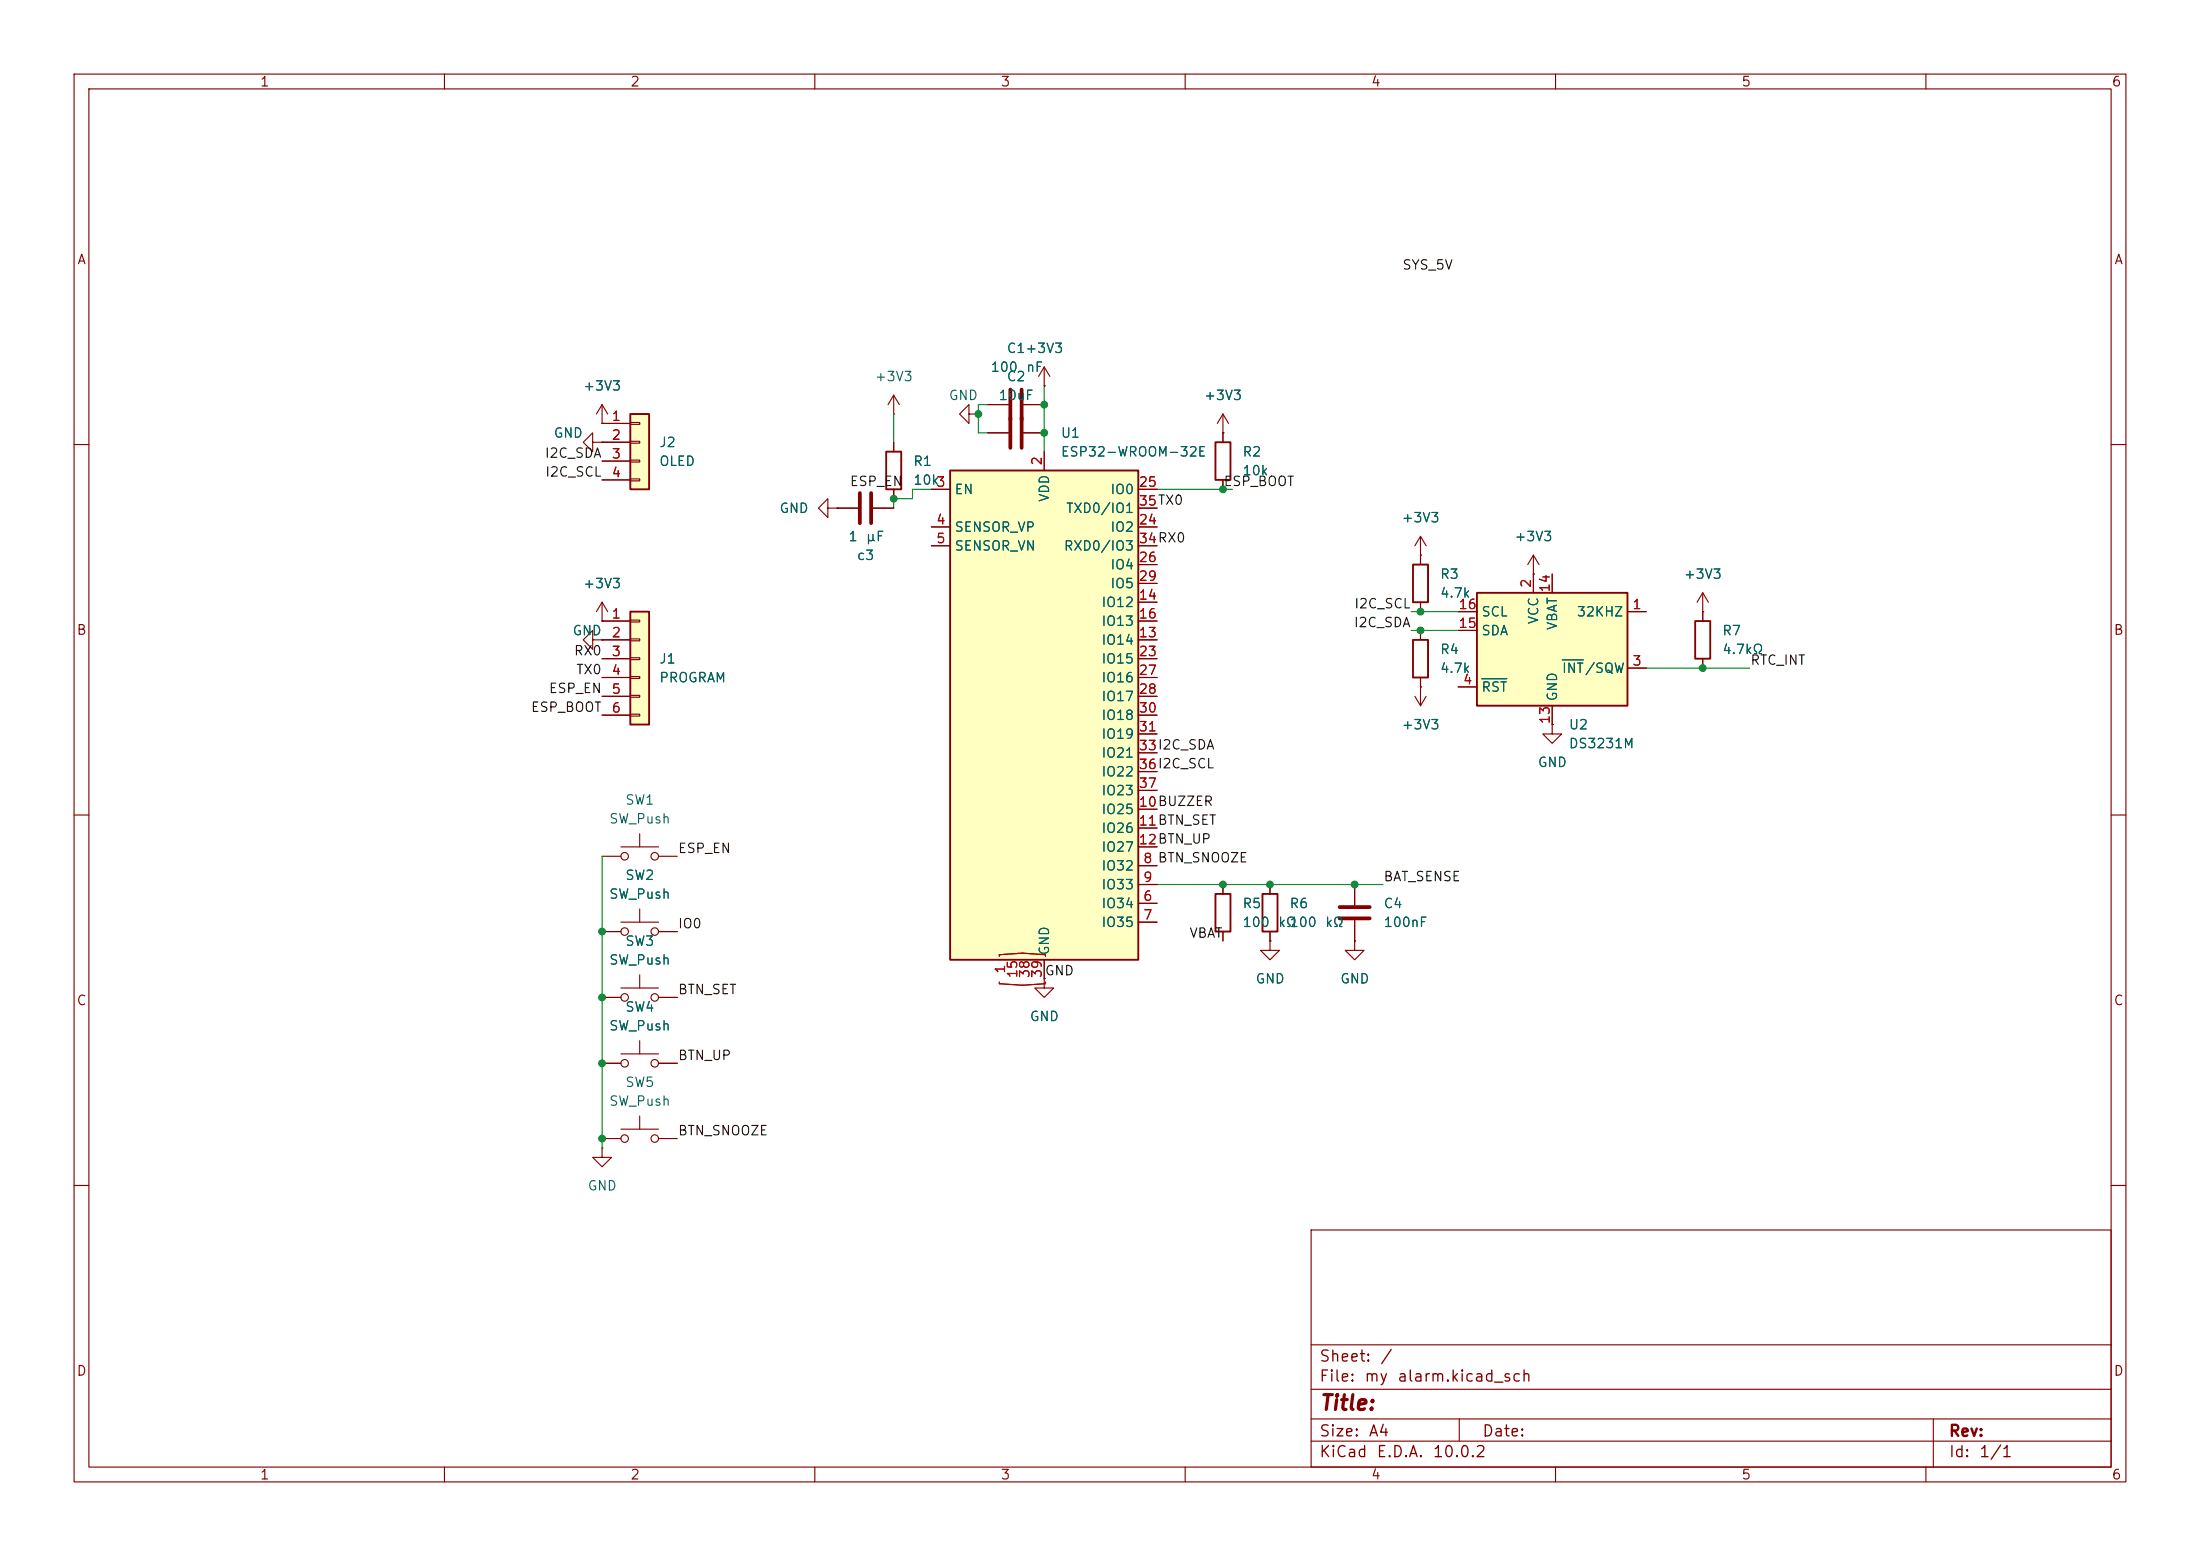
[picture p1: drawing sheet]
<svg xmlns="http://www.w3.org/2000/svg" width="297mm" height="210mm" viewBox="0 0 297 210" stroke-linecap="round" stroke-linejoin="round" font-family="sans-serif">
<g fill="none" stroke="#840000" stroke-width=".15">
<path d="M10 10h277v190h-277zM12 12h273v186h-273zM60 10v2M110 10v2M160 10v2M210 10v2M260 10v2M120.6 55.9h.1M120.6 53.3l-.7 1.3M120.6 53.3l.8 1.3M120.6 53.3v2.6M130.8 55.9v-1.3l-1.3 1.3 1.3 1.3v-1.3h1.3"/>
<path d="M132.1 55.9h.1M10 60h2M191.8 74.9v1.3M207 77.5h.1M207 74.9l-.8 1.3M207 74.9l.8 1.3M207 74.9v2.6M285 60h2M191.8 81.3v1.3M229.9 82.6h.1M229.9 80v3.8M229.9 88.9v1.3"/>
<path d="M229.9 80l-.8 1.3M229.9 80l.7 1.3M10 110h2M285 110h2M10 160h2M177 166h108v32h-108zM285 160h2M60 198v2M110 198v2M160 198v2M177 194.5h108M177 191.5h108"/>
<path d="M177 187.5h108M177 181.5h108M197 191.5v3M210 198v2M260 198v2M261 191.5v6.5"/>
</g>
<path d="M190.8 76.2h2v5.1h-2zM228.9 83.8h2v5.1h-2z" fill="none" stroke="#840000" stroke-width=".25"/>
<path d="M128.3 63.5h25.4v66h-25.4z" fill="#ffffc2"/>
<path d="M164.1 59.7h2v5.1h-2zM119.6 61h2.1v5h-2.1zM128.3 63.5h25.4v66h-25.4zM164.1 120.7h2v5h-2z" fill="none" stroke="#840000" stroke-width=".25"/>
<g fill="none" stroke="#840000" stroke-width=".15">
<path d="M120.6 59.7v1.3M133.3 58.4h2.8M138.2 58.4h2.8M165.1 58.4h.1M165.1 55.9v3.8M165.1 55.9l-.8 1.3M165.1 55.9l.8 1.3M111.8 68.6v-1.3l-1.3 1.3 1.3 1.3v-1.3h1.2M113 68.6h.1M113 68.6h2.8M117.9 68.6h2.7M120.6 66v1.3"/>
<path d="M125.7 66h2.6M125.7 71.1h2.6M125.7 73.7h2.6M141 61v2.5M153.7 66h2.5M153.7 71.1h2.5M153.7 73.7h2.5M153.7 76.2h2.5M153.7 78.7h2.5M153.7 68.6h2.5M165.1 64.8v1.2M191.8 74.9h.1"/>
<path d="M191.8 72.4v2.5M191.8 72.4l-.8 1.3M191.8 72.4l.7 1.3M81.3 83.8h.1M81.3 81.3l-.8 1.3M81.3 81.3l.7 1.3M81.3 81.3v2.5M153.7 86.4h2.5M153.7 81.3h2.5M153.7 83.8h2.5M153.7 88.9h2.5M153.7 91.4h2.5"/>
<path d="M153.7 94h2.5M153.7 96.5h2.5M153.7 99.1h2.5M191 94l.8 1.3M191.8 92.7h.1M191.8 92.7v2.6M192.5 94l-.7 1.3M81.3 115.6h2.5M83.8 114.3h5.1M86.4 112.5v1.8M88.9 115.6h2.5M153.7 116.8h2.5"/>
<path d="M153.7 119.4h2.5M153.7 109.2h2.5M153.7 111.8h2.5M153.7 114.3h2.5M153.7 101.6h2.5M153.7 104.1h2.5M153.7 106.7h2.5M165.1 119.4v1.3M141 129.5v2.6M153.7 121.9h2.5M153.7 124.5h2.5M165.1 125.7v1.3"/>
<circle cx="84.3" cy="115.6" r=".51"/>
<circle cx="88.4" cy="115.6" r=".51"/>
</g>
<path d="M134.9 129.1v-.2l3.1-.3 3.1 .3v.2M134.9 132.6v.2l3.1 .2 3.1-.2v-.2" fill="none" stroke="#a90000" stroke-width=".15"/>
<path d="M136.4 56.4v4.1M137.9 56.4v4.1M116.1 66.5v4.1M117.6 66.5v4.1" fill="none" stroke="#840000" stroke-width=".51"/>
<path d="M85.1 55.9h2.5v10.1h-2.5z" fill="#ffffc2"/>
<path d="M85.1 55.9h2.5v10.1h-2.5zM170.4 120.7h2.1v5h-2.1z" fill="none" stroke="#840000" stroke-width=".25"/>
<g fill="none" stroke="#840000" stroke-width=".15">
<path d="M80 59.7v-1.3l-1.3 1.3 1.3 1.3v-1.3h1.3M81.3 57.2h.1M81.3 59.7h.1M81.3 57.2h3.8M81.3 59.7h3.8M81.3 54.6l-.8 1.3M81.3 54.6l.7 1.3M81.3 54.6v2.6M85.1 57h1.3v.3h-1.3zM85.1 59.6h1.3v.2h-1.3zM133.3 54.6h2.8M138.2 54.6h2.8"/>
<path d="M141 52.1h.1M141 49.5l-.8 1.3M141 49.5l.7 1.3M141 49.5v2.6M81.3 62.2h3.8M81.3 64.8h3.8M85.1 62.1h1.3v.3h-1.3zM85.1 64.6h1.3v.3h-1.3zM80 86.4v-1.3l-1.3 1.3 1.3 1.2v-1.2h1.3M81.3 86.4h.1M171.4 119.4v1.3M182.9 119.4v2.8"/>
<path d="M81.3 125.7h2.5M83.8 124.5h5.1M86.4 122.7v1.8M88.9 125.7h2.5M141 132.1v1.3h1.2l-1.2 1.2-1.3-1.2h1.3M141 132.1h.1M171.4 125.7v1.3M182.9 127v1.3h1.2l-1.2 1.2-1.3-1.2h1.3M182.9 127h.1M182.9 124.2v2.8M81.3 154.9v1.3h1.2l-1.2 1.3-1.3-1.3h1.3M81.3 154.9h.1"/>
<path d="M81.3 153.7h2.5M81.3 143.5h2.5M83.8 152.4h5.1M83.8 142.2h5.1M86.4 140.5v1.7M86.4 150.6v1.8M88.9 153.7h2.5M88.9 143.5h2.5"/>
<circle cx="84.3" cy="125.7" r=".51"/>
<circle cx="88.4" cy="125.7" r=".51"/>
<circle cx="84.3" cy="153.7" r=".51"/>
<circle cx="84.3" cy="143.5" r=".51"/>
<circle cx="88.4" cy="153.7" r=".51"/>
<circle cx="88.4" cy="143.5" r=".51"/>
</g>
<path d="M136.4 52.6v4M137.9 52.6v4M180.8 122.4h4.1M180.8 124h4.1" fill="none" stroke="#840000" stroke-width=".51"/>
<path d="M85.1 82.6h2.5v15.2h-2.5z" fill="#ffffc2"/>
<path d="M85.1 82.6h2.5v15.2h-2.5zM190.8 86.4h2v5h-2z" fill="none" stroke="#840000" stroke-width=".25"/>
<g fill="none" stroke="#840000" stroke-width=".15">
<path d="M81.3 83.8h3.8M81.3 86.4h3.8M81.3 88.9h3.8M81.3 91.4h3.8M81.3 94h3.8M81.3 96.5h3.8M85.1 83.7h1.3v.2h-1.3zM85.1 86.2h1.3v.3h-1.3zM85.1 88.8h1.3v.2h-1.3zM85.1 91.3h1.3v.3h-1.3zM85.1 93.9h1.3v.2h-1.3zM85.1 96.4h1.3v.2h-1.3z"/>
<path d="M191.8 85.1v1.3M191.8 91.4v1.3M81.3 134.6h2.5M83.8 133.4h5.1M86.4 131.6v1.8M88.9 134.6h2.5M171.4 127v1.3h1.3l-1.3 1.2-1.2-1.2h1.2M171.4 127h.1"/>
<circle cx="84.3" cy="134.6" r=".51"/>
<circle cx="88.4" cy="134.6" r=".51"/>
</g>
<path d="M199.4 80h20.3v15.3h-20.3z" fill="#ffffc2"/>
<path d="M199.4 80h20.3v15.3h-20.3z" fill="none" stroke="#840000" stroke-width=".25"/>
<g fill="none" stroke="#840000" stroke-width=".15">
<path d="M81.3 57.2h.1M81.3 59.7h.1M81.3 57.2h3.8M81.3 59.7h3.8M120.6 59.7v1.3M133.3 54.6h2.8M133.3 58.4h2.8M138.2 54.6h2.8M138.2 58.4h2.8M141 52.1h.1M165.1 58.4h.1M165.1 58.4v1.3"/>
<path d="M81.3 62.2h3.8M81.3 64.8h3.8M113 68.6h.1M113 68.6h2.8M117.9 68.6h2.7M120.6 66v1.3M125.7 66h2.6M125.7 71.1h2.6M125.7 73.7h2.6M141 61v2.5M153.7 68.6h2.5M153.7 66h2.5"/>
<path d="M153.7 71.1h2.5M153.7 73.7h2.5M153.7 76.2h2.5M153.7 78.7h2.5M165.1 64.8v1.2M191.8 74.9h.1M191.8 74.9v1.3M207 77.5h.1M207 77.5v2.5M209.5 77.5v2.5M81.3 83.8h.1M81.3 86.4h.1"/>
<path d="M81.3 83.8h3.8M81.3 86.4h3.8M81.3 88.9h3.8M81.3 91.4h3.8M81.3 94h3.8M81.3 96.5h3.8M153.7 83.8h2.5M153.7 86.4h2.5M153.7 88.9h2.5M153.7 91.4h2.5M153.7 94h2.5M153.7 96.5h2.5"/>
<path d="M153.7 81.3h2.5M153.7 99.1h2.5M191.8 92.7h.1M191.8 81.3v1.3M191.8 85.1v1.3M191.8 91.4v1.3M196.8 82.6h2.6M196.8 92.7h2.6M196.8 85.1h2.6M209.5 97.8v1.3h1.3l-1.3 1.2-1.2-1.2h1.2M209.5 97.8h.1M209.5 95.3v2.5"/>
<path d="M219.7 82.6h2.5M219.7 90.2h2.5M229.9 82.6h.1M229.9 82.6v1.2M229.9 88.9v1.3M153.7 116.8h2.5M153.7 119.4h2.5M153.7 109.2h2.5M153.7 111.8h2.5M153.7 114.3h2.5M153.7 101.6h2.5M153.7 104.1h2.5"/>
<path d="M153.7 106.7h2.5M165.1 119.4v1.3M171.4 119.4v1.3M182.9 119.4v2.8M81.3 125.7h2.5M81.3 134.6h2.5M88.9 125.7h2.5M88.9 134.6h2.5M141 132.1h.1M141 129.5v2.6M153.7 121.9h2.5M153.7 124.5h2.5"/>
<path d="M165.1 125.7v1.3M171.4 127h.1M171.4 125.7v1.3M182.9 127h.1M182.9 124.2v2.8M81.3 143.5h2.5M88.9 143.5h2.5"/>
</g>
<path d="M200 91.6h3.4M210.9 89.1h2.9" fill="none" stroke="#006464" stroke-width=".15"/>
<path d="M120.6 55.9v3.8M133.3 54.6h-1.2v3.8h1.2M141 52.1v8.9M120.6 66v2.6M125.7 66h-2.5v1.3h-2.6M156.2 66h10.2M190.5 85.1h6.3M190.5 82.6h6.3M222.2 90.2h14M81.3 115.6v39.3M156.2 119.4h30.5" fill="none" stroke="#009600" stroke-width=".15"/>
<path d="M134.9 129.1v-.2l3.1-.3 3.1 .3v.2M134.9 132.6v.2l3.1 .2 3.1-.2v-.2" fill="none" stroke="#a90000" stroke-width=".15"/>
<g fill="#009600" stroke="#009600" stroke-width=".14">
<circle cx="132.1" cy="55.9" r=".46"/>
<circle cx="120.6" cy="67.3" r=".46"/>
<circle cx="81.3" cy="153.7" r=".46"/>
<circle cx="81.3" cy="125.7" r=".46"/>
<circle cx="81.3" cy="134.6" r=".46"/>
<circle cx="81.3" cy="143.5" r=".46"/>
<circle cx="165.1" cy="66" r=".46"/>
<circle cx="141" cy="58.4" r=".46"/>
<circle cx="165.1" cy="119.4" r=".46"/>
<circle cx="141" cy="54.6" r=".46"/>
<circle cx="191.8" cy="85.1" r=".46"/>
<circle cx="191.8" cy="82.6" r=".46"/>
<circle cx="229.9" cy="90.2" r=".46"/>
<circle cx="171.4" cy="119.4" r=".46"/>
<circle cx="182.9" cy="119.4" r=".46"/>
</g>
<text font-size="2" fill="#840000" x="178" y="190.8">Title:</text>
<g font-size="1.5" fill="#840000">
<text x="178" y="184.2">Sheet:</text>
<text x="186.2" y="184.2">/</text>
<text x="178" y="186.9">File:</text>
<text x="184.1" y="186.9">my</text>
<text x="188.5" y="186.9">alarm.kicad_sch</text>
<text x="178" y="197.1">KiCad</text>
<text x="178" y="194.3">Size:</text>
<text x="184.7" y="194.3">A4</text>
<text x="185.7" y="197.1">E.D.A.</text>
<text x="193.3" y="197.1">10.0.2</text>
<text x="200" y="194.3">Date:</text>
<text x="263" y="194.3">Rev:</text>
<text x="263" y="197.1">Id:</text>
<text x="267.1" y="197.1">1/1</text>
</g>
<g font-size="1.3" fill="#840000">
<text x="35" y="12">1</text>
<text x="85" y="12">2</text>
<text x="135" y="12">3</text>
<text x="185" y="12">4</text>
<text x="235" y="12">5</text>
<text x="285" y="12">6</text>
<text x="10.3" y="36">A</text>
<text x="285.3" y="36">A</text>
<text x="10.3" y="86">B</text>
<text x="285.3" y="86">B</text>
<text x="10.3" y="136">C</text>
<text x="285.3" y="136">C</text>
<text x="10.3" y="186">D</text>
<text x="285.3" y="186">D</text>
<text x="35" y="200">1</text>
<text x="85" y="200">2</text>
<text x="135" y="200">3</text>
<text x="185" y="200">4</text>
<text x="235" y="200">5</text>
<text x="285" y="200">6</text>
</g>
<g font-size="1.3" fill="#0f0f0f">
<text x="189.2" y="36.7">SYS_5V</text>
<text x="73.5" y="62.1">I2C_SDA</text>
<text x="73.5" y="64.6">I2C_SCL</text>
<text x="114.6" y="65.9">ESP_EN</text>
<text x="165.1" y="65.9">ESP_BOOT</text>
<text x="182.7" y="82.4">I2C_SCL</text>
<text x="77.4" y="88.8">RX0</text>
<text x="182.7" y="85">I2C_SDA</text>
<text x="74" y="93.9">ESP_EN</text>
<text x="77.7" y="91.3">TX0</text>
<text x="236.2" y="90">RTC_INT</text>
<text x="71.6" y="96.4">ESP_BOOT</text>
<text x="91.4" y="115.4">ESP_EN</text>
<text x="186.7" y="119.3">BAT_SENSE</text>
<text x="91.4" y="125.6">IO0</text>
<text x="141" y="132">GND</text>
<text x="160.5" y="126.9">VBAT</text>
<text x="91.4" y="134.5">BTN_SET</text>
<text x="91.4" y="143.4">BTN_UP</text>
<text x="91.4" y="153.5">BTN_SNOOZE</text>
</g>
<g font-size="1.3" fill="#006464">
<text x="135.8" y="48">C1+3V3</text>
<text x="78.6" y="53">+3V3</text>
<text x="118" y="51.8">+3V3</text>
<text x="133.6" y="50.5">100</text>
<text x="135.8" y="51.8">C2</text>
<text x="138.4" y="50.5">nF</text>
<text x="74.7" y="59.4">GND</text>
<text x="128" y="54.3">GND</text>
<text x="134.7" y="54.3">10uF</text>
<text x="143.1" y="59.4">U1</text>
<text x="162.5" y="54.3">+3V3</text>
<text x="88.9" y="60.7">J2</text>
<text x="88.9" y="63.2">OLED</text>
<text x="123.2" y="63.2">R1</text>
<text x="123.2" y="65.7">10k3</text>
<text x="143.1" y="61.9">ESP32-WROOM-32E</text>
<text x="167.6" y="61.9">R2</text>
<text x="167.6" y="64.5">10k</text>
<text x="105.1" y="69.6">GND</text>
<text x="128.8" y="67">EN</text>
<text x="141.9" y="67.8" transform="rotate(-90 141.9 67.8)">VDD</text>
<text x="143.8" y="69.6">TXD0/IO1</text>
<text x="149.8" y="67">IO0</text>
<text x="189.1" y="70.8">+3V3</text>
<text x="114.4" y="73.4">1</text>
<text x="115.6" y="75.9">c3</text>
<text x="116.8" y="73.4">µF</text>
<text x="128.8" y="72.1">SENSOR_VP</text>
<text x="128.8" y="74.6">SENSOR_VN</text>
<text x="143.5" y="74.6">RXD0/IO3</text>
<text x="149.8" y="72.1">IO2</text>
<text x="149.8" y="77.2">IO4</text>
<text x="204.4" y="73.4">+3V3</text>
<text x="78.6" y="79.7">+3V3</text>
<text x="148.6" y="82.3">IO12</text>
<text x="149.8" y="79.7">IO5</text>
<text x="194.3" y="78.4">R3</text>
<text x="194.3" y="81">4.7k</text>
<text x="199.9" y="83.5">SCL</text>
<text x="212.8" y="83.5">32KHZ</text>
<text x="227.2" y="78.4">+3V3</text>
<text x="77.2" y="86.1">GND</text>
<text x="88.9" y="89.9">J1</text>
<text x="148.6" y="87.3">IO14</text>
<text x="148.6" y="84.8">IO13</text>
<text x="148.6" y="89.9">IO15</text>
<text x="194.3" y="88.6">R4</text>
<text x="199.9" y="86.1">SDA</text>
<text x="208" y="84.3" transform="rotate(-90 208 84.3)">VCC</text>
<text x="210.5" y="85.1" transform="rotate(-90 210.5 85.1)">VBAT</text>
<text x="232.4" y="86.1">R7</text>
<text x="232.4" y="88.6">4.7kΩ</text>
<text x="88.9" y="92.4">PROGRAM</text>
<text x="148.6" y="92.4">IO16</text>
<text x="148.6" y="95">IO17</text>
<text x="194.3" y="91.1">4.7k</text>
<text x="199.9" y="93.7">RST</text>
<text x="210.5" y="94.7" transform="rotate(-90 210.5 94.7)">GND</text>
<text x="210.8" y="91.1">INT/SQW</text>
<text x="148.6" y="97.5">IO18</text>
<text x="148.6" y="100">IO19</text>
<text x="189.1" y="98.8">+3V3</text>
<text x="211.7" y="101.3">DS3231M</text>
<text x="211.7" y="98.8">U2</text>
<text x="148.6" y="102.6">IO21</text>
<text x="148.6" y="105.1">IO22</text>
<text x="148.6" y="107.7">IO23</text>
<text x="207.5" y="103.8">GND</text>
<text x="82.1" y="111.5">SW_Push</text>
<text x="84.3" y="108.9">SW1</text>
<text x="148.6" y="110.2">IO25</text>
<text x="148.6" y="112.7">IO26</text>
<text x="84.3" y="119.1">SW2</text>
<text x="148.6" y="117.8">IO32</text>
<text x="148.6" y="115.3">IO27</text>
<text x="82.1" y="121.6">SW_Push</text>
<text x="148.6" y="122.9">IO34</text>
<text x="148.6" y="125.4">IO35</text>
<text x="148.6" y="120.4">IO33</text>
<text x="167.6" y="122.9">R5</text>
<text x="167.6" y="125.4">100</text>
<text x="172.4" y="125.4">kΩ</text>
<text x="174" y="122.9">R6</text>
<text x="174" y="125.4">100</text>
<text x="178.8" y="125.4">kΩ</text>
<text x="186.7" y="122.9">C4</text>
<text x="186.7" y="125.4">100nF</text>
<text x="82.1" y="130.5">SW_Push</text>
<text x="84.3" y="128">SW3</text>
<text x="141.9" y="129" transform="rotate(-90 141.9 129)">GND</text>
<text x="84.3" y="136.9">SW4</text>
<text x="169.4" y="133.1">GND</text>
<text x="180.8" y="133.1">GND</text>
<text x="82.1" y="139.4">SW_Push</text>
<text x="138.9" y="138.1">GND</text>
<text x="82.1" y="149.6">SW_Push</text>
<text x="84.3" y="147">SW5</text>
<text x="79.2" y="161">GND</text>
</g>
<g font-size="1.3" fill="#a90000">
<text x="82.5" y="57.1">1</text>
<text x="82.5" y="59.7">2</text>
<text x="82.5" y="62.2">3</text>
<text x="82.5" y="64.7">4</text>
<text x="140.9" y="62.9" transform="rotate(-90 140.9 62.9)">2</text>
<text x="126.3" y="71.1">4</text>
<text x="153.6" y="71.1">24</text>
<text x="153.6" y="66">25</text>
<text x="153.6" y="68.6">35TX0</text>
<text x="153.6" y="68.6">35</text>
<text x="126.3" y="73.6">5</text>
<text x="153.6" y="76.2">26</text>
<text x="153.6" y="73.6">34RX0</text>
<text x="153.6" y="73.6">34</text>
<text x="82.5" y="83.8">1</text>
<text x="153.6" y="81.3">14</text>
<text x="153.6" y="83.8">16</text>
<text x="153.6" y="78.7">29</text>
<text x="196.8" y="82.5">16</text>
<text x="207" y="79.4" transform="rotate(-90 207 79.4)">2</text>
<text x="209.5" y="80.1" transform="rotate(-90 209.5 80.1)">14</text>
<text x="220.3" y="82.5">1</text>
<text x="82.5" y="86.3">2</text>
<text x="82.5" y="88.9">3</text>
<text x="153.6" y="86.3">13</text>
<text x="153.6" y="88.9">23</text>
<text x="196.8" y="85.1">15</text>
<text x="82.5" y="91.4">4</text>
<text x="82.5" y="94">5</text>
<text x="153.6" y="91.4">27</text>
<text x="153.6" y="94">28</text>
<text x="197.4" y="92.7">4</text>
<text x="220.3" y="90.1">3</text>
<text x="82.5" y="96.5">6</text>
<text x="153.6" y="96.5">30</text>
<text x="153.6" y="99">31</text>
<text x="153.6" y="101.6">33I2C_SDA</text>
<text x="153.6" y="101.6">33</text>
<text x="209.5" y="97.8" transform="rotate(-90 209.5 97.8)">13</text>
<text x="153.6" y="104.1">36I2C_SCL</text>
<text x="153.6" y="106.7">37</text>
<text x="153.6" y="104.1">36</text>
<text x="153.6" y="109.2">10BUZZER</text>
<text x="153.6" y="111.7">11BTN_SET</text>
<text x="153.6" y="109.2">10</text>
<text x="153.6" y="111.7">11</text>
<text x="153.6" y="114.3">12BTN_UP</text>
<text x="153.6" y="114.3">12</text>
<text x="154.2" y="116.8">8 BTN_SNOOZE</text>
<text x="154.2" y="119.4">9</text>
<text x="154.2" y="116.8">8</text>
<text x="154.2" y="121.9">6</text>
<text x="154.2" y="124.4">7</text>
<text x="136" y="131.5" transform="rotate(-90 136 131.5)">1</text>
<text x="137.6" y="132.1" transform="rotate(-90 137.6 132.1)">15</text>
<text x="139.3" y="132.1" transform="rotate(-90 139.3 132.1)">38</text>
<text x="140.9" y="132.1" transform="rotate(-90 140.9 132.1)">39</text>
</g>
</svg>
